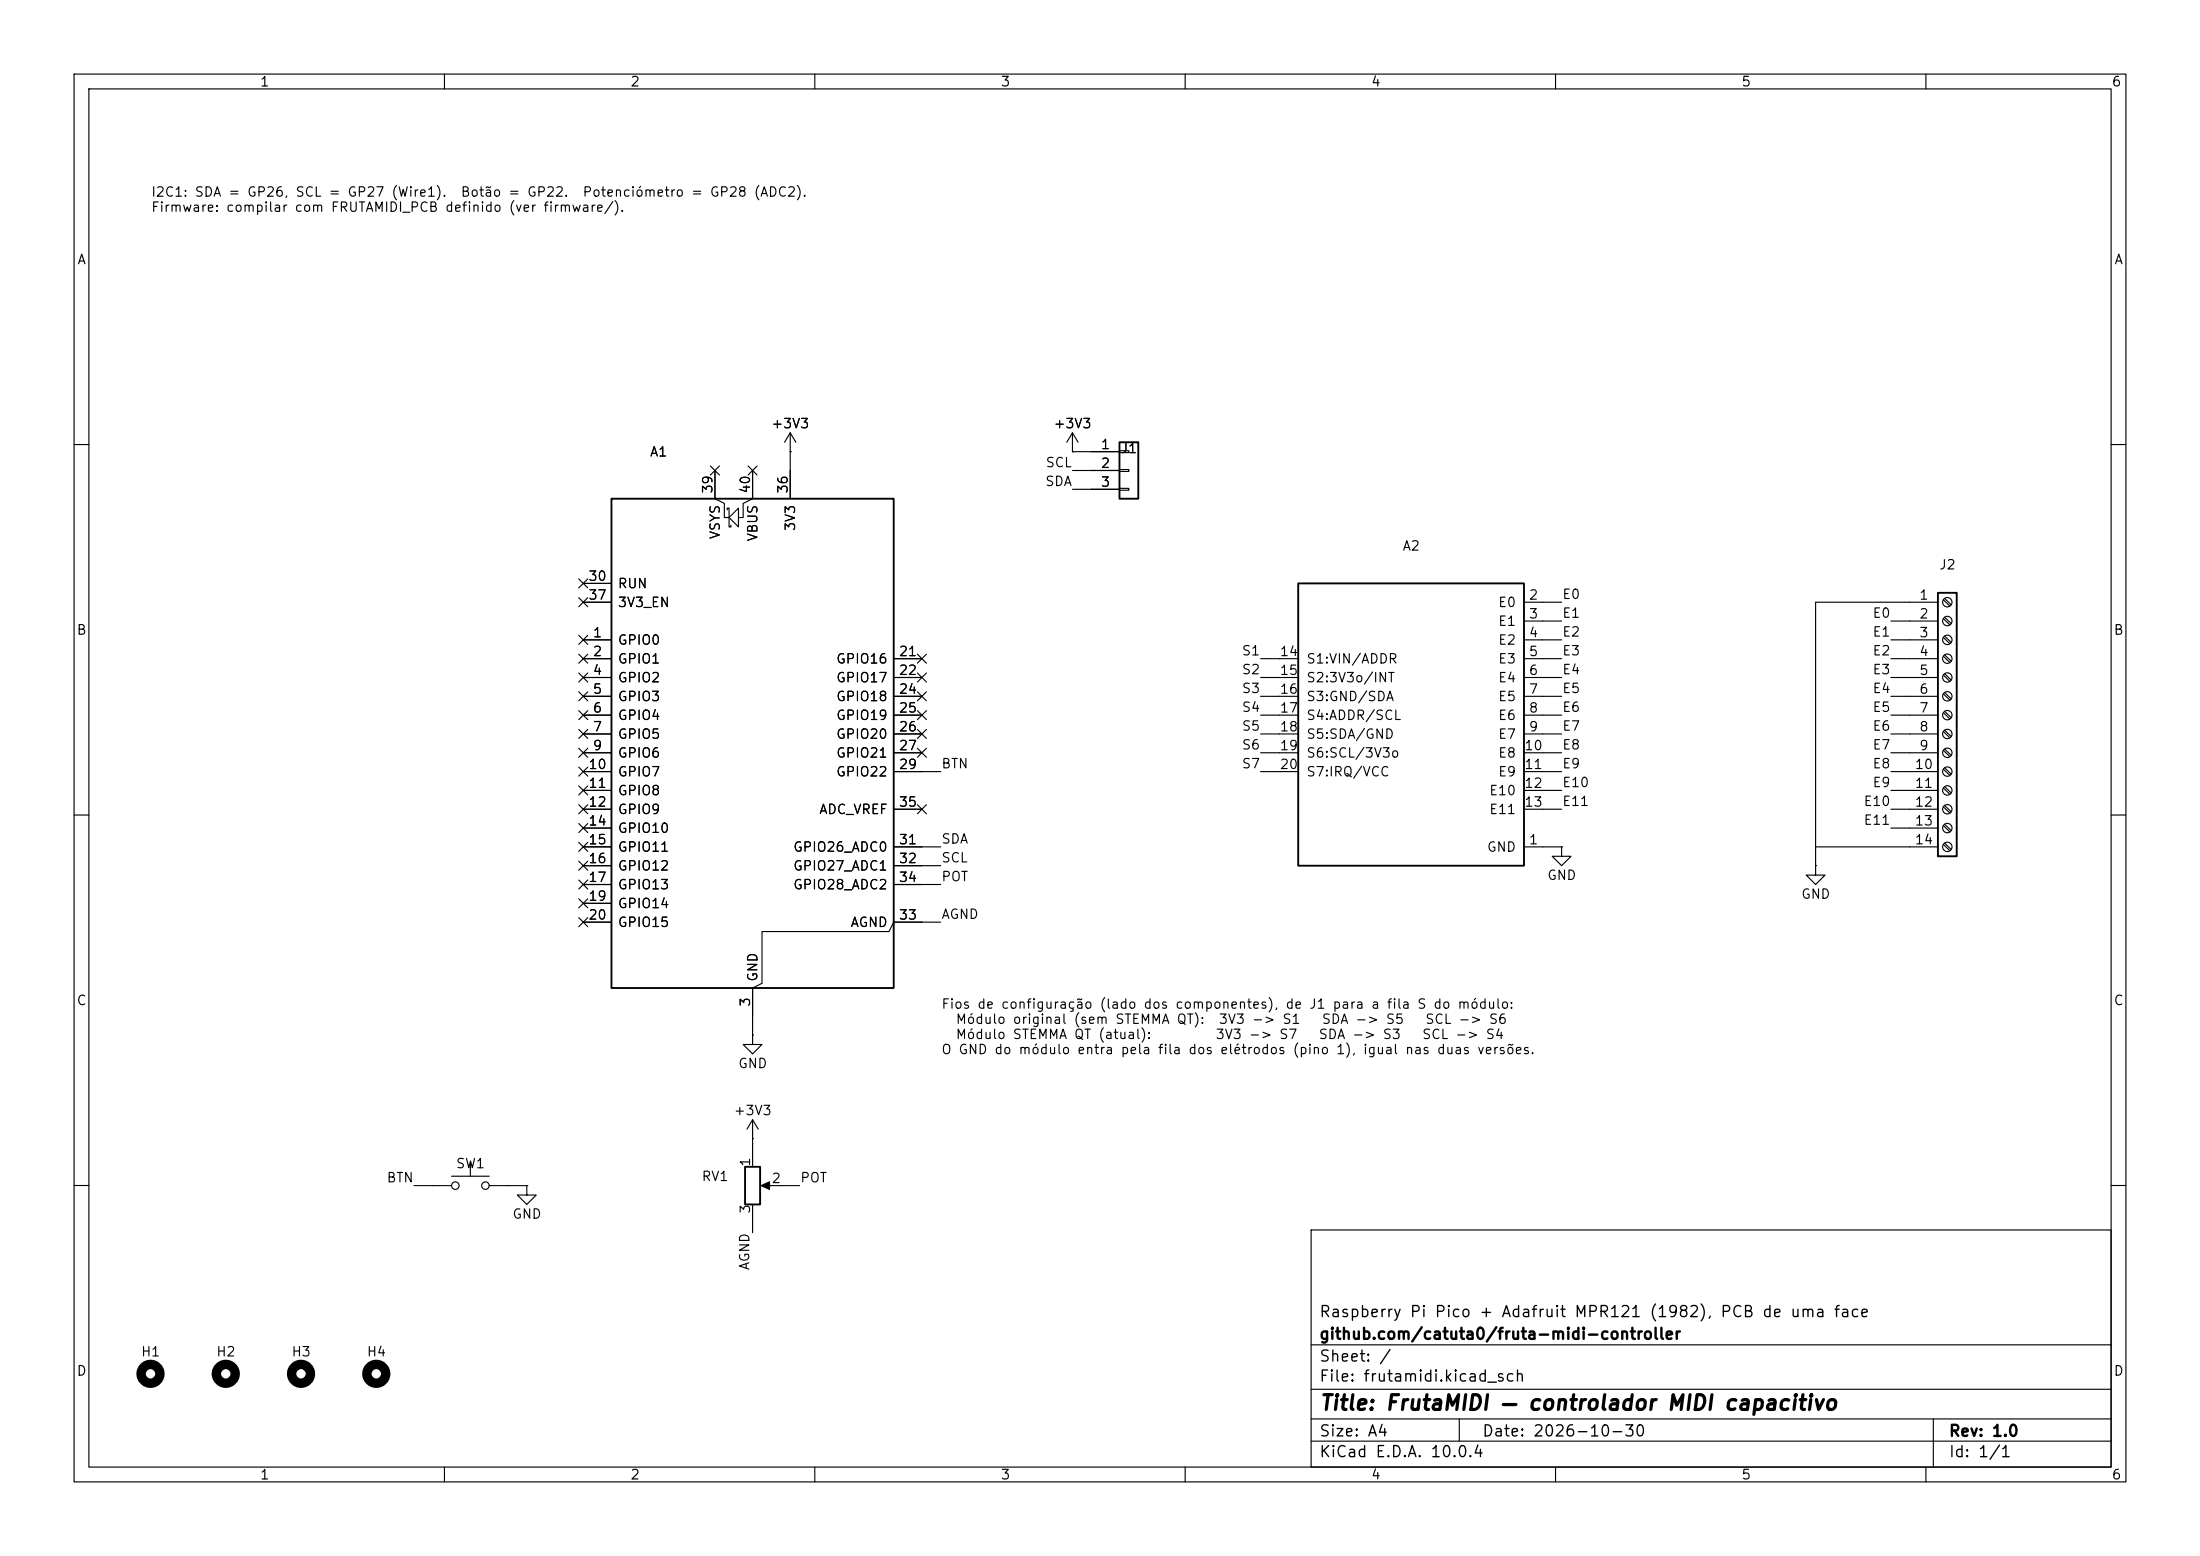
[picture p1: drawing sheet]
<svg xmlns="http://www.w3.org/2000/svg" width="297mm" height="210mm" viewBox="0 0 297 210" stroke-linecap="round" stroke-linejoin="round" font-family="sans-serif">
<g fill="none" stroke="#000" stroke-width=".15">
<path d="M10 10h277v190h-277zM12 12h273v186h-273zM60 10v2M110 10v2M160 10v2M210 10v2M260 10v2M106.7 58.4v8.9M106.7 58.4l-.8 1.3M106.7 58.4l.7 1.3M144.8 58.4l-.8 1.3M144.8 58.4l.7 1.3"/>
<path d="M144.8 58.4v2.6M10 60h2M78.1 78.1l1.2 1.2M78.7 78.7h3.8M79.3 78.1l-1.2 1.2M95.9 62.9l1.2 1.2M96.5 63.5v3.8l1.3 .6v2h.6M97.1 62.9l-1.2 1.2M98.2 68.8v-.2h.2v2.5h.3v-.2M98.4 69.9l1.3-1.3v2.5zM101 62.9l1.2 1.2M101.6 63.5v3.8l-1.3 .6v2h-.6"/>
<path d="M102.2 62.9l-1.2 1.2M106.7 61h.1M144.8 61h.1M144.8 61h6.3M144.8 63.5h6.3M144.8 66h6.3M151.1 60.8h1.3v.3h-1.3zM151.1 63.4h1.3v.2h-1.3zM151.1 65.9h1.3v.3h-1.3zM285 60h2M78.1 85.8l1.2 1.2M78.1 98.5l1.2 1.2"/>
<path d="M78.1 95.9l1.2 1.2M78.1 93.4l1.2 1.2M78.1 90.8l1.2 1.2M78.1 88.3l1.2 1.2M78.1 80.7l1.2 1.2M78.7 86.4h3.8M78.7 88.9h3.8M78.7 91.4h3.8M78.7 94h3.8M78.7 96.5h3.8M78.7 99.1h3.8M78.7 81.3h3.8"/>
<path d="M79.3 85.8l-1.2 1.2M79.3 98.5l-1.2 1.2M79.3 95.9l-1.2 1.2M79.3 93.4l-1.2 1.2M79.3 90.8l-1.2 1.2M79.3 88.3l-1.2 1.2M79.3 80.7l-1.2 1.2M120.6 88.9h3.9M120.6 91.4h3.9M120.6 94h3.9M120.6 96.5h3.9M120.6 99.1h3.9"/>
<path d="M123.9 88.3l1.2 1.2M123.9 90.8l1.2 1.2M123.9 93.4l1.2 1.2M123.9 95.9l1.2 1.2M123.9 98.5l1.2 1.2M125.1 88.3l-1.2 1.2M125.1 90.8l-1.2 1.2M125.1 93.4l-1.2 1.2M125.1 95.9l-1.2 1.2M125.1 98.5l-1.2 1.2M170.2 88.9h5.1M170.2 91.4h5.1"/>
<path d="M170.2 94h5.1M170.2 96.5h5.1M170.2 99.1h5.1M205.7 86.4h5.1M205.7 88.9h5.1M205.7 91.4h5.1M205.7 94h5.1M205.7 96.5h5.1M205.7 99.1h5.1M205.7 81.3h5.1M205.7 83.8h5.1M255.3 86.4h6.3"/>
<path d="M255.3 88.9h6.3M255.3 91.4h6.3M255.3 94h6.3M255.3 96.5h6.3M255.3 99.1h6.3M255.3 83.8h6.3M261.6 81.3h-16.5v35.5M262.4 80.9l.8 .9M262.4 83.5l.8 .8M262.4 86l.8 .9M262.4 88.6l.8 .8M262.4 91.1l.8 .8"/>
<path d="M262.4 93.6l.8 .9M262.4 96.2l.8 .8M262.4 98.7l.8 .9M262.5 80.8l.9 .8M262.5 83.3l.9 .9M262.5 85.9l.9 .8M262.5 88.4l.9 .8M262.5 90.9l.9 .9M262.5 93.5l.9 .8M262.5 96l.9 .9M262.5 98.6l.9 .8M10 110h2"/>
<path d="M78.1 103.5l1.2 1.2M78.1 116.2l1.2 1.2M78.1 113.7l1.2 1.2M78.1 118.8l1.2 1.2M78.1 111.2l1.2 1.2M78.1 108.6l1.2 1.2M78.1 106.1l1.2 1.2M78.1 101l1.2 1.2M78.7 101.6h3.8M78.7 104.1h3.8M78.7 106.7h3.8M78.7 109.2h3.8"/>
<path d="M78.7 111.8h3.8M78.7 114.3h3.8M78.7 116.8h3.8M78.7 119.4h3.8M79.3 103.5l-1.2 1.2M79.3 116.2l-1.2 1.2M79.3 113.7l-1.2 1.2M79.3 118.8l-1.2 1.2M79.3 111.2l-1.2 1.2M79.3 108.6l-1.2 1.2M79.3 106.1l-1.2 1.2M79.3 101l-1.2 1.2"/>
<path d="M120.6 101.6h3.9M120.6 104.1h6.4M120.6 109.2h3.9M120.6 114.3h6.4M120.6 116.8h6.4M120.6 119.4h6.4M123.9 108.6l1.2 1.2M123.9 101l1.2 1.2M125.1 108.6l-1.2 1.2M125.1 101l-1.2 1.2M170.2 101.6h5.1M170.2 104.1h5.1"/>
<path d="M205.7 101.6h5.1M205.7 104.1h5.1M205.7 106.7h5.1M205.7 109.2h5.1M205.7 114.3h5.1M210.8 114.3v1.3h1.3l-1.3 1.2-1.3-1.2h1.3M210.8 114.3h.1M245.1 116.8v1.3h1.3l-1.3 1.3-1.3-1.3h1.3M245.1 116.8h.1M245.1 114.3h16.5M255.3 101.6h6.3M255.3 104.1h6.3"/>
<path d="M255.3 106.7h6.3M255.3 109.2h6.3M255.3 111.8h6.3M262.4 101.3l.8 .8M262.4 103.8l.8 .8M262.4 106.3l.8 .9M262.4 108.9l.8 .8M262.4 111.4l.8 .9M262.4 114l.8 .8M262.5 101.1l.9 .8M262.5 103.6l.9 .9M262.5 106.2l.9 .8"/>
<path d="M262.5 108.7l.9 .9M262.5 111.3l.9 .8M262.5 113.8l.9 .8M285 110h2M78.1 121.3l1.2 1.2M78.1 123.9l1.2 1.2M78.7 121.9h3.8M78.7 124.5h3.8M79.3 121.3l-1.2 1.2M79.3 123.9l-1.2 1.2M101.6 139.7v1.3h1.3l-1.3 1.2-1.3-1.2h1.3M101.6 139.7h.1"/>
<path d="M127 124.5h-6.4l-.6 1.2h-17.1v7l-1.3 .7v6.3M61 158.8h5M63.5 157v1.8M101.6 153.7h.1M101.6 151.1v6.4M101.6 151.1l-.8 1.3M101.6 151.1l.8 1.3M10 160h2M55.9 160h5.1M66 160h5.1M71.1 160v1.3h1.3l-1.3 1.3-1.3-1.3h1.3M71.1 160h.1"/>
<path d="M101.6 162.6v3.8M103.1 160h4.8M177 166h108v32h-108zM285 160h2M60 198v2M110 198v2M160 198v2M177 194.5h108M177 191.5h108M177 187.5h108M177 181.5h108M197 191.5v3"/>
<path d="M210 198v2M260 198v2M261 191.5v6.5"/>
<circle cx="262.9" cy="81.3" r=".63"/>
<circle cx="262.9" cy="91.4" r=".63"/>
<circle cx="262.9" cy="94" r=".63"/>
<circle cx="262.9" cy="88.9" r=".63"/>
<circle cx="262.9" cy="99.1" r=".63"/>
<circle cx="262.9" cy="96.5" r=".63"/>
<circle cx="262.9" cy="86.4" r=".63"/>
<circle cx="262.9" cy="83.8" r=".63"/>
<circle cx="262.9" cy="101.6" r=".63"/>
<circle cx="262.9" cy="109.2" r=".63"/>
<circle cx="262.9" cy="104.1" r=".63"/>
<circle cx="262.9" cy="114.3" r=".63"/>
<circle cx="262.9" cy="106.7" r=".63"/>
<circle cx="262.9" cy="111.8" r=".63"/>
<circle cx="61.5" cy="160" r=".51"/>
<circle cx="65.5" cy="160" r=".51"/>
</g>
<path d="M151.1 59.7h2.6v7.6h-2.6zM82.5 67.3h38.1v66.1h-38.1zM175.3 78.7h30.4v38.1h-30.4zM261.6 80h2.6v35.6h-2.6zM100.6 157.5h2v5.1h-2z" fill="none" stroke="#000" stroke-width=".25"/>
<path d="M102.7 160l1.2-.5v1z" fill="#000" stroke="#000" stroke-width=".15"/>
<g fill="none" stroke="#000" stroke-width="1.3">
<circle cx="20.3" cy="185.4" r="1.27"/>
<circle cx="30.5" cy="185.4" r="1.27"/>
<circle cx="40.6" cy="185.4" r="1.27"/>
<circle cx="50.8" cy="185.4" r="1.27"/>
</g>
<text font-size="2" x="178" y="190.8">Title: FrutaMIDI — controlador MIDI capacitivo</text>
<g font-size="1.5">
<text x="178" y="178.2">Raspberry Pi Pico + Adafruit MPR121 (1982), PCB de uma face</text>
<text x="178" y="184.2">Sheet: /</text>
<text x="178" y="181.2">github.com/catuta0/fruta-midi-controller</text>
<text x="178" y="186.9">File: frutamidi.kicad_sch</text>
<text x="178" y="197.1">KiCad E.D.A. 10.0.4</text>
<text x="178" y="194.3">Size: A4</text>
<text x="200" y="194.3">Date: 2026-10-30</text>
<text x="263" y="194.3">Rev: 1.0</text>
<text x="263" y="197.1">Id: 1/1</text>
</g>
<g font-size="1.3">
<text x="35" y="12">1</text>
<text x="85" y="12">2</text>
<text x="135" y="12">3</text>
<text x="185" y="12">4</text>
<text x="235" y="12">5</text>
<text x="285" y="12">6</text>
<text x="20.3" y="26.9">I2C1: SDA = GP26, SCL = GP27 (Wire1).</text>
<text x="20.3" y="28.9">Firmware: compilar com FRUTAMIDI_PCB definido (ver firmware/).</text>
<text x="62.1" y="26.9">Botão = GP22.</text>
<text x="78.6" y="26.9">Potenciómetro = GP28 (ADC2).</text>
<text x="10.3" y="36">A</text>
<text x="285.3" y="36">A</text>
<text x="104" y="58.1">+3V3</text>
<text x="142.1" y="58.1">+3V3</text>
<text x="87.6" y="61.9">A1</text>
<text x="141" y="65.9">SDA</text>
<text x="141.1" y="63.4">SCL</text>
<text x="148.5" y="60.9">1</text>
<text x="148.5" y="63.5">2</text>
<text x="151.2" y="61.5">J1</text>
<text x="96.5" y="66.7" transform="rotate(-90 96.5 66.7)">39</text>
<text x="101.6" y="66.7" transform="rotate(-90 101.6 66.7)">40</text>
<text x="106.7" y="66.7" transform="rotate(-90 106.7 66.7)">36</text>
<text x="107.7" y="71.8" transform="rotate(-90 107.7 71.8)">3V3</text>
<text x="148.5" y="66">3</text>
<text x="97.5" y="72.9" transform="rotate(-90 97.5 72.9)">VSYS</text>
<text x="102.6" y="73.2" transform="rotate(-90 102.6 73.2)">VBUS</text>
<text x="189.2" y="74.6">A2</text>
<text x="261.7" y="77.2">J2</text>
<text x="79.3" y="78.7">30</text>
<text x="79.3" y="81.3">37</text>
<text x="83.3" y="79.7">RUN</text>
<text x="83.3" y="82.3">3V3_EN</text>
<text x="202.2" y="82.3">E0</text>
<text x="206.3" y="81.3">2</text>
<text x="206.3" y="83.8">3</text>
<text x="210.8" y="81.2">E0</text>
<text x="210.8" y="83.7">E1</text>
<text x="252.7" y="83.7">E0</text>
<text x="259" y="81.3">1</text>
<text x="259" y="83.8">2</text>
<text x="10.3" y="86">B</text>
<text x="79.9" y="86.3">1</text>
<text x="79.9" y="88.9">2</text>
<text x="83.3" y="87.3">GPIO0</text>
<text x="83.3" y="89.9">GPIO1</text>
<text x="112.8" y="89.9">GPIO16</text>
<text x="121.2" y="88.9">21</text>
<text x="167.6" y="88.8">S1</text>
<text x="172.7" y="88.9">14</text>
<text x="176.3" y="89.9">S1:VIN/ADDR</text>
<text x="202.2" y="84.8">E1</text>
<text x="202.2" y="87.3">E2</text>
<text x="202.2" y="89.9">E3</text>
<text x="206.3" y="86.3">4</text>
<text x="206.3" y="88.9">5</text>
<text x="210.8" y="88.8">E3</text>
<text x="210.8" y="86.2">E2</text>
<text x="252.7" y="88.8">E2</text>
<text x="252.7" y="86.2">E1</text>
<text x="259" y="86.3">3</text>
<text x="259" y="88.9">4</text>
<text x="285.3" y="86">B</text>
<text x="79.9" y="91.4">4</text>
<text x="79.9" y="94">5</text>
<text x="83.3" y="92.4">GPIO2</text>
<text x="83.3" y="95">GPIO3</text>
<text x="112.8" y="92.4">GPIO17</text>
<text x="112.8" y="95">GPIO18</text>
<text x="121.2" y="91.4">22</text>
<text x="121.2" y="94">24</text>
<text x="167.6" y="91.3">S2</text>
<text x="167.6" y="93.9">S3</text>
<text x="172.7" y="91.4">15</text>
<text x="172.7" y="94">16</text>
<text x="176.3" y="92.4">S2:3V3o/INT</text>
<text x="176.3" y="95">S3:GND/SDA</text>
<text x="202.2" y="92.4">E4</text>
<text x="202.2" y="95">E5</text>
<text x="206.3" y="91.4">6</text>
<text x="206.3" y="94">7</text>
<text x="210.8" y="93.9">E5</text>
<text x="210.8" y="91.3">E4</text>
<text x="252.7" y="93.9">E4</text>
<text x="252.7" y="91.3">E3</text>
<text x="259" y="91.4">5</text>
<text x="259" y="94">6</text>
<text x="79.9" y="96.5">6</text>
<text x="79.9" y="99">7</text>
<text x="79.9" y="101.6">9</text>
<text x="83.3" y="97.5">GPIO4</text>
<text x="83.3" y="100">GPIO5</text>
<text x="112.8" y="97.5">GPIO19</text>
<text x="112.8" y="100">GPIO20</text>
<text x="121.2" y="96.5">25</text>
<text x="121.2" y="99">26</text>
<text x="121.2" y="101.6">27</text>
<text x="167.6" y="96.4">S4</text>
<text x="167.6" y="98.9">S5</text>
<text x="167.6" y="101.5">S6</text>
<text x="172.7" y="96.5">17</text>
<text x="172.7" y="99">18</text>
<text x="172.7" y="101.6">19</text>
<text x="176.3" y="97.5">S4:ADDR/SCL</text>
<text x="176.3" y="100">S5:SDA/GND</text>
<text x="202.2" y="97.5">E6</text>
<text x="202.2" y="100">E7</text>
<text x="205.7" y="101.6">10</text>
<text x="206.3" y="96.5">8</text>
<text x="206.3" y="99">9</text>
<text x="210.8" y="101.5">E8</text>
<text x="210.8" y="98.9">E7</text>
<text x="210.8" y="96.4">E6</text>
<text x="252.7" y="101.5">E7</text>
<text x="252.7" y="98.9">E6</text>
<text x="252.7" y="96.4">E5</text>
<text x="259" y="96.5">7</text>
<text x="259" y="99">8</text>
<text x="259" y="101.6">9</text>
<text x="79.3" y="104.1">10</text>
<text x="79.3" y="106.7">11</text>
<text x="83.3" y="102.6">GPIO6</text>
<text x="83.3" y="105.1">GPIO7</text>
<text x="83.3" y="107.7">GPIO8</text>
<text x="112.8" y="102.6">GPIO21</text>
<text x="112.8" y="105.1">GPIO22</text>
<text x="121.2" y="104.1">29</text>
<text x="127" y="104">BTN</text>
<text x="167.6" y="104">S7</text>
<text x="172.7" y="104.1">20</text>
<text x="176.3" y="102.6">S6:SCL/3V3o</text>
<text x="176.3" y="105.1">S7:IRQ/VCC</text>
<text x="201" y="107.7">E10</text>
<text x="202.2" y="102.6">E8</text>
<text x="202.2" y="105.1">E9</text>
<text x="205.7" y="104.1">11</text>
<text x="205.7" y="106.7">12</text>
<text x="210.8" y="104">E9</text>
<text x="210.8" y="106.6">E10</text>
<text x="252.7" y="106.6">E9</text>
<text x="252.7" y="104">E8</text>
<text x="258.4" y="104.1">10</text>
<text x="258.4" y="106.7">11</text>
<text x="79.3" y="109.2">12</text>
<text x="79.3" y="111.7">14</text>
<text x="83.3" y="110.2">GPIO9</text>
<text x="83.3" y="112.7">GPIO10</text>
<text x="110.5" y="110.2">ADC_VREF</text>
<text x="121.2" y="109.2">35</text>
<text x="201" y="110.2">E11</text>
<text x="205.7" y="109.2">13</text>
<text x="210.8" y="109.1">E11</text>
<text x="251.5" y="109.1">E10</text>
<text x="251.5" y="111.6">E11</text>
<text x="258.4" y="109.2">12</text>
<text x="258.4" y="111.7">13</text>
<text x="79.3" y="114.3">15</text>
<text x="79.3" y="116.8">16</text>
<text x="79.3" y="119.4">17</text>
<text x="83.3" y="115.3">GPIO11</text>
<text x="83.3" y="117.8">GPIO12</text>
<text x="107" y="115.3">GPIO26_ADC0</text>
<text x="107" y="117.8">GPIO27_ADC1</text>
<text x="121.2" y="114.3">31</text>
<text x="121.2" y="116.8">32</text>
<text x="121.2" y="119.4">34</text>
<text x="127" y="116.7">SCL</text>
<text x="127" y="114.2">SDA</text>
<text x="127" y="119.3">POT</text>
<text x="200.7" y="115.3">GND</text>
<text x="206.3" y="114.3">1</text>
<text x="208.8" y="119.1">GND</text>
<text x="258.4" y="114.3">14</text>
<text x="79.3" y="121.9">19</text>
<text x="79.3" y="124.4">20</text>
<text x="83.3" y="120.4">GPIO13</text>
<text x="83.3" y="122.9">GPIO14</text>
<text x="83.3" y="125.4">GPIO15</text>
<text x="107" y="120.4">GPIO28_ADC2</text>
<text x="114.7" y="125.4">AGND</text>
<text x="121.2" y="124.4">33</text>
<text x="127" y="124.3">AGND</text>
<text x="243.1" y="121.6">GND</text>
<text x="10.3" y="136">C</text>
<text x="101.6" y="136" transform="rotate(-90 101.6 136)">3</text>
<text x="102.6" y="132.6" transform="rotate(-90 102.6 132.6)">GND</text>
<text x="127" y="136.5">Fios de configuração (lado dos componentes), de J1 para a fila S do módulo:</text>
<text x="285.3" y="136">C</text>
<text x="127" y="142.6">O GND do módulo entra pela fila dos elétrodos (pino 1), igual nas duas versões.</text>
<text x="128.9" y="138.5">Módulo original (sem STEMMA QT):</text>
<text x="128.9" y="140.6">Módulo STEMMA QT (atual):</text>
<text x="164" y="140.6">3V3 -&gt; S7</text>
<text x="164.4" y="138.5">3V3 -&gt; S1</text>
<text x="177.9" y="140.6">SDA -&gt; S3</text>
<text x="178.3" y="138.5">SDA -&gt; S5</text>
<text x="191.9" y="140.6">SCL -&gt; S4</text>
<text x="192.3" y="138.5">SCL -&gt; S6</text>
<text x="99.6" y="144.5">GND</text>
<text x="99" y="150.8">+3V3</text>
<text x="52.1" y="159.9">BTN</text>
<text x="61.5" y="158">SW1</text>
<text x="94.6" y="159.7">RV1</text>
<text x="101.6" y="157.6" transform="rotate(-90 101.6 157.6)">1</text>
<text x="104.1" y="160">2</text>
<text x="107.9" y="159.9">POT</text>
<text x="69.1" y="164.8">GND</text>
<text x="101.6" y="163.9" transform="rotate(-90 101.6 163.9)">3</text>
<text x="101.5" y="171.5" transform="rotate(-90 101.5 171.5)">AGND</text>
<text x="10.3" y="186">D</text>
<text x="18.9" y="183.4">H1</text>
<text x="29.1" y="183.4">H2</text>
<text x="39.3" y="183.4">H3</text>
<text x="49.4" y="183.4">H4</text>
<text x="285.3" y="186">D</text>
<text x="35" y="200">1</text>
<text x="85" y="200">2</text>
<text x="135" y="200">3</text>
<text x="185" y="200">4</text>
<text x="235" y="200">5</text>
<text x="285" y="200">6</text>
</g>
</svg>
